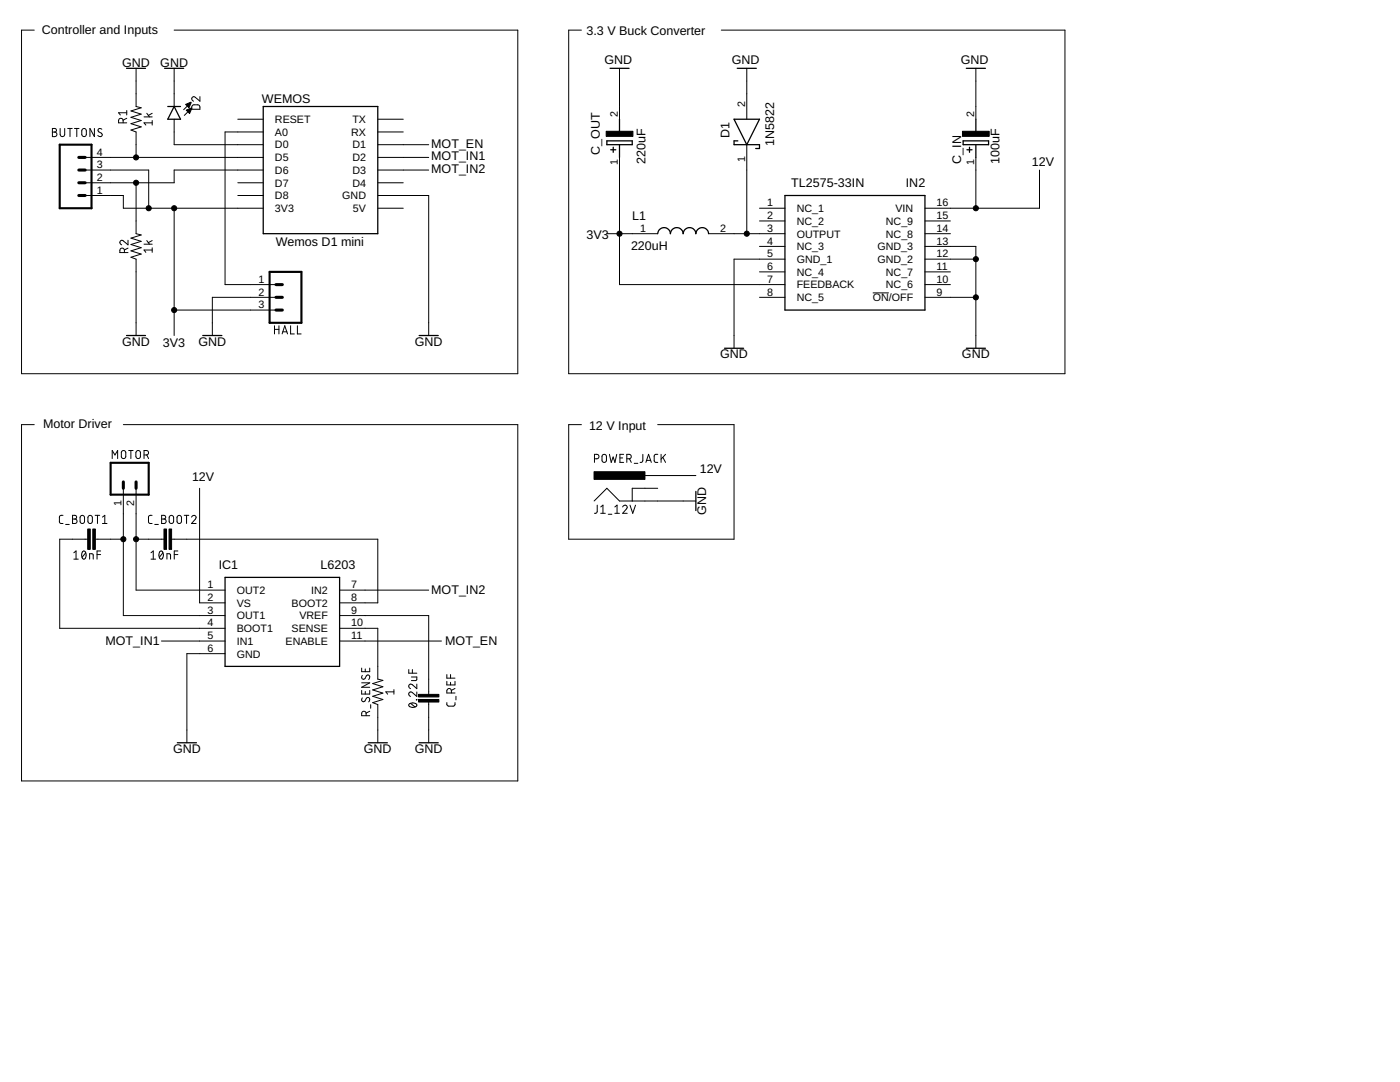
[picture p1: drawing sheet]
<svg xmlns="http://www.w3.org/2000/svg" width="279mm" height="216mm" viewBox="0 0 279 216" stroke-linecap="round" stroke-linejoin="round" font-family="sans-serif">
<g fill="none" stroke="#000" stroke-width=".2">
<path d="M6.8 6h-2.5v68.6h99v-68.6h-68.5M27.2 13.6v7.7l1 .2-2.1 .6 2.1 .7-2.1 .6 2.1 .6-2.1 .7 2.1 .6-2.1 .7 1.1 .3v5.1M34.8 13.6v7.7M39.9 19.3v.9l-.9-.8a.44 .44 0 0 0-.7 .2 .44 .44 0 0 0 .3 .6M116 6h-2.5v68.6h99v-68.6h-68.5M123.6 13.6v10.2M149 13.6v10.2M194.8 13.6v10.2M10.5 25.6h.4a.36 .36 0 0 1 .4 .4 .36 .36 0 0 1-.4 .4 .46 .46 0 0 1 .5 .4 .46 .46 0 0 1-.5 .5h-.4zM10.5 26.4h.4M12 25.6v1.2a.46 .46 0 0 0 .5 .5 .46 .46 0 0 0 .4-.5v-1.2M13.5 25.6h.9"/>
<path d="M14 25.6v1.7M14.9 25.6h.9M15.3 25.6v1.7M16.5 25.8l.3-.2 .3 .2 .1 1a.46 .46 0 0 1-.4 .5 .46 .46 0 0 1-.5-.5zM17 39h7.6v2.6h27.9M17 31.4h35.5M17 33.9h12.7v7.7M18.8 25.6v1.7l-.9-1.7v1.7M20.3 25.8l-.2-.1a.38 .38 0 0 0-.5 .1 .38 .38 0 0 0 .1 .5l.5 .3a.44 .44 0 0 1 0 .7 .44 .44 0 0 1-.7-.3M24.6 24.5v-.5a.46 .46 0 0 0-.5-.4 .46 .46 0 0 0-.4 .4v.5h1.6M25.3 23.6l-.7 .4M25.3 22.5h-1.6l.3 .4"/>
<path d="M25.3 22.1v.8M27.2 36.5v10.1l1 .3-2.1 .6 2.1 .7-2.1 .6 2.1 .6-2.1 .7 2.1 .6-2.1 .6 1.1 .4v15.3M28.7 23.3h1.7M29.3 22.6l.5 .7M30.4 24.5h-1.7l.4 .5M30.4 24v1M30.4 22.6l-.8 .4M34.8 23.8v5.1h17.7M38.1 20.5l-1.4 1.4M38.2 21.6l-1.4 1.4M38.4 21l1.2-.1 .3 .3v.6h-1.6zM47.5 23.8h5"/>
<path d="M47.5 36.5h5M47.5 39h5M52.5 33.9h-17.7v2.6h-17.8M52.5 26.3h-7.6v30.5h10.2M75.4 26.3h5.1M75.4 23.8h5.1M75.4 28.9h10.2M75.4 31.4h10.2M75.4 33.9h10.2M75.4 36.5h5.1M75.4 39h10.2v28M123.6 31.4v25.4h33.1"/>
<path d="M149 28.9v17.7M194.8 31.4v10.2M207.5 33.9v7.7h-22.9M24.8 50.4v-.4a.46 .46 0 0 0-.4-.5 .46 .46 0 0 0-.5 .5v.4h1.6M25.5 47.9v1l-.9-.8a.44 .44 0 0 0-.7 .1 .44 .44 0 0 0 .4 .7M25.5 49.5l-.7 .4M28.7 48.7h1.7M29.3 48l.5 .7M30.4 49.4v1M30.4 49.9h-1.7l.4 .5M30.4 48l-.8 .4M34.8 41.6v25.4"/>
<path d="M55.1 59.3h-12.7v7.7M75.4 41.6h5.1M121.1 46.6h10.2M141.4 46.6h15.3M151.6 41.6h5.1M151.6 44.1h5.1M151.6 49.2h5.1M151.6 54.3h5.1M151.6 59.3h5.1M156.7 51.7h-10.2v17.8M174.2 58.4h3.2M184.6 44.1h5.1"/>
<path d="M184.6 46.6h5.1M184.6 49.2h10.2v20.3M184.6 51.7h10.2M184.6 54.3h5.1M184.6 56.8h5.1M184.6 59.3h10.2M34.8 61.9h20.3M54.8 65v1.6M54.8 65.7h.9M55.7 65v1.6M56.3 66.6l.5-1.6 .6 1.6M56.4 66.2h.9"/>
<path d="M58 65v1.6h.7M59.4 65v1.6h.7M6.8 84.7h-2.5v71.1h99v-71.1h-78.7M22.4 91.5v-1.6l.5 .9 .6-.9v1.6M24.3 90l.4-.1 .3 .1 .1 1.1a.44 .44 0 0 1-.4 .4 .44 .44 0 0 1-.5-.4zM24.6 97.4v25.4h20.3M25.7 89.9h.9M26.1 89.9v1.6M27.2 97.4v20.4h17.7M27.3 90l.3-.1 .3 .1 .1 1.1a.46 .46 0 0 1-.4 .4 .46 .46 0 0 1-.5-.4v-.8zM28.7 90.8h.5a.44 .44 0 0 0 .5-.5 .44 .44 0 0 0-.5-.4h-.5v1.6M29.3 90.8l.4 .7"/>
<path d="M39.8 97.4v22.9h5.1M116 84.7h-2.5v22.9h33v-22.9h-15.2M118.6 100l2.5-2.6 2.5 2.6h15.3M118.6 91.5h.5a.44 .44 0 0 0 .4-.4 .44 .44 0 0 0-.4-.4h-.5v1.6M120.3 90.8l.3-.1 .3 .1 .1 1a.44 .44 0 0 1-.4 .5 .44 .44 0 0 1-.5-.5zM121.6 90.7l.4 1.6 .4-1.1 .3 1.1 .4-1.6M123.7 91.4h.6M124.5 90.7h-.8v1.6h.8M125.1 91.5h.4a.44 .44 0 0 0 .5-.4 .44 .44 0 0 0-.5-.4h-.4v1.6M125.6 91.5l.4 .8M126.6 92.5h.7M128.3 90.7l-.1 1.4-.1 .1-.4 .1"/>
<path d="M128.7 94.9h10.2M128.9 92.3l.5-1.6 .6 1.6M129 91.9h.8M131.3 97.4h-5.1v2.6M131.3 90.7h-.5l-.2 .3v1.1l.2 .1 .5 .1M131.9 90.7v1.6M132.3 91.3l.5 1M132.8 90.7l-.9 .9M12.6 102.8l-.6 .1-.1 .3v1l.2 .2 .5 .1M13.1 104.6h.7M14.5 102.8h.4a.37 .37 0 0 1 .4 .4 .37 .37 0 0 1-.4 .4 .44 .44 0 0 1 .5 .4 .44 .44 0 0 1-.5 .5h-.4zM14.5 103.6h.4"/>
<path d="M14.7 110.3l.5-.4v1.7M14.7 111.6h.9M16.1 103l.3-.2 .3 .2 .2 1a.44 .44 0 0 1-.5 .5 .44 .44 0 0 1-.4-.5zM16.5 110l.2-.1a.97 .97 0 0 1 0 1.7 1.02 1.02 0 0 1-.2-1.6zM17.1 110.3l-.7 .9M17.5 107.6h-5.6v17.8h33M17.7 103l.3-.2 .3 .2 .1 1a.44 .44 0 0 1-.4 .5 .44 .44 0 0 1-.5-.5zM17.9 111.6v-1.1l.7 .1v1M19 102.8h.9M19 107.6h5.6M19.4 110.7h.7M19.5 102.8v1.7"/>
<path d="M20.1 109.9h-.7v1.7M20.4 104.5h1M20.4 103.2l.5-.4v1.7M27.2 107.6h5.5M30.1 111.6h1M30.1 110.3l.5-.4v1.7M30.4 102.8l-.7 .1-.1 .3 .1 1 .2 .2 .5 .1M30.9 104.6h.7M31.9 110l.3-.1a.95 .95 0 0 1 0 1.7 1.04 1.04 0 0 1-.3-1.6zM32.3 102.8h.4a.37 .37 0 0 1 .4 .4 .37 .37 0 0 1-.4 .4 .44 .44 0 0 1 .5 .4 .44 .44 0 0 1-.5 .5h-.4zM32.3 103.6h.4M32.5 110.3l-.7 .9"/>
<path d="M33.3 111.6v-1.1l.7 .1v1M33.9 103l.3-.2 .3 .2 .1 1a.44 .44 0 0 1-.4 .5 .44 .44 0 0 1-.4-.5zM34.2 107.6h41.2v12.7h-7.6M34.8 110.7h.7M35.5 103l.3-.2 .3 .2 .1 1a.44 .44 0 0 1-.4 .5 .44 .44 0 0 1-.5-.5zM35.5 109.9h-.7v1.7M36.8 102.8h.9M37.2 102.8v1.7M38.2 103.2a.45 .45 0 0 1 .7-.3 .45 .45 0 0 1 .1 .7l-.8 .9h.9M67.8 117.8h17.8M119.2 100.8l-.1 1.4-.1 .2h-.4M119.9 102.4h.9"/>
<path d="M119.9 101.2l.4-.4v1.6M121.4 102.6h.7M122.7 102.4h.9M122.7 101.2l.4-.4v1.6M124.3 101.2a.45 .45 0 0 1 .6-.4 .45 .45 0 0 1 .1 .7l-.7 .9h.9M125.7 100.8l.6 1.6 .5-1.6M32.2 127.9h12.7M44.9 130.4h-7.6v17.8M67.8 122.8h17.8v15.8M67.8 125.4h7.6v10.1l1 .3-2 .6 2 .6-2 .7 2 .6-2 .6 2 .7-2 .6 1 .4v7.6M67.8 127.9h20.3M72.2 133.3v.7h1.6v-.7"/>
<path d="M72.2 137.8v.7h1.6v-.7M72.2 136.2h1.6l-1.6 .9h1.6M72.3 139.3a.41 .41 0 0 0-.1 .6 .41 .41 0 0 0 .7-.1l.2-.5a.44 .44 0 0 1 .7 .1 .44 .44 0 0 1-.2 .7M72.3 134.8a.42 .42 0 0 0-.1 .5 .42 .42 0 0 0 .6 .2l.3-.6a.41 .41 0 0 1 .6-.1 .41 .41 0 0 1 0 .6l-.1 .2M72.9 133.5v.5M72.9 138v.5M78.6 138h-1.6l.4 .5M78.6 137.6v.9M81.6 133.6v.7h1.6M82.1 135.1h1.1l-.1 .6-1 .1M82.3 133.6v.7M83.1 139.6l.1 .1z"/>
<path d="M83.2 138.1v.9l-.9-.8a.44 .44 0 0 0-.7 .1 .44 .44 0 0 0 .3 .7M83.2 136.5v.9l-.9-.8a.45 .45 0 0 0-.7 .2 .45 .45 0 0 0 .3 .6M89.2 136v.7h1.6v-.7M89.2 134.6v.7h1.6M89.9 134.6v.7M89.9 136.1v.6M90.1 138.3v-.5a.46 .46 0 0 0-.5-.4 .46 .46 0 0 0-.4 .4v.5h1.6M90.8 137.4l-.7 .4M91 138.9v.8M73.1 142.8v-.4a.44 .44 0 0 0-.5-.5 .44 .44 0 0 0-.4 .5v.4h1.6M73.8 141.9l-.7 .4M74 140.6v.7"/>
<path d="M81.7 140.5a1.02 1.02 0 0 1 1.5 .2 .93 .93 0 0 1-1.6 0zM81.9 140.3l.9 .8M85.6 140.1v8.1M89.2 140.2l.1 .6 .3 .1h1l.2-.2v-.5"/>
</g>
<g fill="none" stroke="#000" stroke-width=".25">
<path d="M25.3 13.6h3.7M32.9 13.6h3.8M121.8 13.6h3.7M147.1 13.6h3.8M192.8 13.6h3.9M33.5 21.3h2.5M34.8 21.3l1.2 2.5h-2.5zM52.5 21.3h22.9v25.3h-22.9zM121.1 28.1h5.1v.8h-5.1zM121.9 29.9h1M122.4 29.4v1M123.6 23.8v2.5"/>
<path d="M123.6 28.9v2.5M146.5 23.8h5.1l-2.6 5.1zM147.3 28.1h-.8v.8h5.1v.7h-.8M156.7 39h27.9v22.9h-27.9zM192.2 28.1h5.1v.8h-5.1zM193 29.9h1M193.5 29.4v1M194.8 23.8v2.5M194.8 28.9v2.5M131.3 46.6a1.27 1.27 0 0 1 1.2-1.2 1.27 1.27 0 0 1 1.3 1.2 1.27 1.27 0 0 1 1.3-1.2 1.27 1.27 0 0 1 1.2 1.2 1.27 1.27 0 0 1 1.3-1.2 1.27 1.27 0 0 1 1.3 1.2 1.27 1.27 0 0 1 1.2-1.2 1.27 1.27 0 0 1 1.3 1.2M25.3 67h3.7M40.5 67h3.8"/>
<path d="M83.7 67h3.8M144.6 69.5h3.8M192.8 69.5h3.9M138.9 98.1v3.8M44.9 115.2h22.9v17.8h-22.9zM35.4 148.2h3.8M73.5 148.2h3.8M83.7 148.2h3.8"/>
</g>
<g fill="#000" stroke="#000" stroke-width=".2">
<path d="M37 20.8l1.2-.3-.5 1z" fill-rule="evenodd"/>
<path d="M37.2 22l1.1-.4-.5 1z" fill-rule="evenodd"/>
<path d="M121 26.2h5.3v1h-5.3z" fill-rule="evenodd"/>
<path d="M192.1 26.2h5.3v1h-5.3z" fill-rule="evenodd"/>
<circle cx="27.2" cy="31.4" r=".51"/>
<circle cx="27.2" cy="36.5" r=".51"/>
<circle cx="29.7" cy="41.6" r=".51"/>
<circle cx="34.8" cy="41.6" r=".51"/>
<circle cx="123.6" cy="46.6" r=".51"/>
<circle cx="149" cy="46.6" r=".51"/>
<circle cx="194.8" cy="51.7" r=".51"/>
<circle cx="194.8" cy="41.6" r=".51"/>
<circle cx="194.8" cy="59.3" r=".51"/>
<circle cx="34.8" cy="61.9" r=".51"/>
<circle cx="24.6" cy="107.6" r=".51"/>
<circle cx="27.2" cy="107.6" r=".51"/>
</g>
<path d="M118.6 94.1h10.1v1.6h-10.1zM17.5 105.6h.5v4h-.5zM18.5 105.6h.5v4h-.5zM32.7 105.6h.5v4h-.5zM33.7 105.6h.5v4h-.5zM83.5 139.6h4.1v.5h-4.1zM83.5 138.6h4.1v.5h-4.1z" fill="#000" stroke="#000" stroke-width=".2"/>
<path d="M11.9 28.9h6.4v12.7h-6.4zM53.8 54.3h6.4v10.1h-6.4zM22.1 92.4h7.6v6.3h-7.6z" fill="none" stroke="#000" stroke-width=".42"/>
<path d="M15.7 33.9h1.3M15.7 36.5h1.3M15.7 39h1.3M15.7 31.4h1.3M55.1 59.3h1.2M55.1 56.8h1.2M55.1 61.9h1.2M24.6 96.2v1.2M27.2 96.2v1.2" fill="none" stroke="#000" stroke-width=".61"/>
<g font-size="2.5">
<text x="8.4" y="6.8">Controller and Inputs</text>
<text x="117" y="7">3.3 V Buck Converter</text>
<text x="24.4" y="13.4">GND</text>
<text x="32" y="13.4">GND</text>
<text x="120.6" y="12.9">GND</text>
<text x="146" y="12.9">GND</text>
<text x="191.7" y="12.9">GND</text>
<text x="52.3" y="20.5">WEMOS</text>
<text x="86.1" y="29.6">MOT_EN</text>
<text x="145.6" y="27.6" transform="rotate(-90 145.6 27.6)">D1</text>
<text x="154.5" y="29.1" transform="rotate(-90 154.5 29.1)">1N5822</text>
<text x="86.1" y="31.9">MOT_IN1</text>
<text x="86.1" y="34.4">MOT_IN2</text>
<text x="119.7" y="30.9" transform="rotate(-90 119.7 30.9)">C_OUT</text>
<text x="128.9" y="32.7" transform="rotate(-90 128.9 32.7)">220uF</text>
<text x="191.8" y="32.7" transform="rotate(-90 191.8 32.7)">C_IN</text>
<text x="199.4" y="32.7" transform="rotate(-90 199.4 32.7)">100uF</text>
<text x="205.9" y="33.2">12V</text>
<text x="157.9" y="37.4">TL2575-33IN</text>
<text x="180.8" y="37.4">IN2</text>
<text x="117" y="47.7">3V3</text>
<text x="126.2" y="44">L1</text>
<text x="55.1" y="49.2">Wemos D1 mini</text>
<text x="125.9" y="49.8">220uH</text>
<text x="24.4" y="69">GND</text>
<text x="32.5" y="69.2">3V3</text>
<text x="39.6" y="69">GND</text>
<text x="82.8" y="69">GND</text>
<text x="143.7" y="71.5">GND</text>
<text x="192" y="71.5">GND</text>
<text x="8.6" y="85.5">Motor Driver</text>
<text x="117.6" y="85.7">12 V Input</text>
<text x="38.3" y="95.9">12V</text>
<text x="139.6" y="94.4">12V</text>
<text x="140.9" y="102.7" transform="rotate(-90 140.9 102.7)">GND</text>
<text x="43.7" y="113.6">IC1</text>
<text x="64" y="113.6">L6203</text>
<text x="86.1" y="118.5">MOT_IN2</text>
<text x="21.1" y="128.7">MOT_IN1</text>
<text x="88.9" y="128.7">MOT_EN</text>
<text x="34.5" y="150.2">GND</text>
<text x="72.6" y="150.2">GND</text>
<text x="82.8" y="150.2">GND</text>
</g>
<g font-size="2.1">
<text x="123.3" y="23.4" transform="rotate(-90 123.3 23.4)">2</text>
<text x="148.7" y="21.4" transform="rotate(-90 148.7 21.4)">2</text>
<text x="194.4" y="23.4" transform="rotate(-90 194.4 23.4)">2</text>
<text x="54.9" y="24.5">RESET</text>
<text x="54.9" y="27.1">A0</text>
<text x="54.9" y="29.6">D0</text>
<text x="70.1" y="27.1">RX</text>
<text x="70.3" y="29.6">D1</text>
<text x="70.3" y="24.5">TX</text>
<text x="19.3" y="33.6">3</text>
<text x="19.3" y="31">4</text>
<text x="54.9" y="32.2">D5</text>
<text x="54.9" y="34.7">D6</text>
<text x="70.3" y="34.7">D3</text>
<text x="70.3" y="32.2">D2</text>
<text x="123.3" y="32.9" transform="rotate(-90 123.3 32.9)">1</text>
<text x="148.7" y="32.4" transform="rotate(-90 148.7 32.4)">1</text>
<text x="194.4" y="32.9" transform="rotate(-90 194.4 32.9)">1</text>
<text x="19.3" y="38.7">1</text>
<text x="19.3" y="36.1">2</text>
<text x="54.9" y="37.2">D7</text>
<text x="54.9" y="39.8">D8</text>
<text x="68.3" y="39.8">GND</text>
<text x="70.3" y="37.2">D4</text>
<text x="153.1" y="41.2">1</text>
<text x="186.9" y="41.2">16</text>
<text x="54.9" y="42.3">3V3</text>
<text x="70.4" y="42.3">5V</text>
<text x="127.7" y="46.3">1</text>
<text x="143.8" y="46.3">2</text>
<text x="153.1" y="43.7">2</text>
<text x="153.1" y="46.3">3</text>
<text x="159" y="42.3">NC_1</text>
<text x="159" y="44.9">NC_2</text>
<text x="159" y="47.4">OUTPUT</text>
<text x="176.8" y="44.9">NC_9</text>
<text x="176.8" y="47.4">NC_8</text>
<text x="178.7" y="42.3">VIN</text>
<text x="186.9" y="43.7">15</text>
<text x="186.9" y="46.3">14</text>
<text x="153.1" y="48.8">4</text>
<text x="153.1" y="51.4">5</text>
<text x="153.1" y="53.9">6</text>
<text x="159" y="49.9">NC_3</text>
<text x="159" y="52.5">GND_1</text>
<text x="175.1" y="49.9">GND_3</text>
<text x="175.1" y="52.5">GND_2</text>
<text x="186.9" y="48.8">13</text>
<text x="186.9" y="51.4">12</text>
<text x="186.9" y="53.9">11</text>
<text x="51.6" y="56.4">1</text>
<text x="51.6" y="59">2</text>
<text x="153.1" y="56.4">7</text>
<text x="153.1" y="59">8</text>
<text x="159" y="55">NC_4</text>
<text x="159" y="57.6">FEEDBACK</text>
<text x="176.8" y="55">NC_7</text>
<text x="176.8" y="57.6">NC_6</text>
<text x="186.9" y="56.4">10</text>
<text x="186.9" y="59">9</text>
<text x="51.6" y="61.5">3</text>
<text x="159" y="60.1">NC_5</text>
<text x="174.2" y="60.1">ON/OFF</text>
<text x="24.3" y="100.9" transform="rotate(-90 24.3 100.9)">1</text>
<text x="26.8" y="100.9" transform="rotate(-90 26.8 100.9)">2</text>
<text x="41.4" y="117.4">1</text>
<text x="41.4" y="119.9">2</text>
<text x="47.3" y="118.5">OUT2</text>
<text x="62.1" y="118.5">IN2</text>
<text x="70.1" y="117.4">7</text>
<text x="70.1" y="119.9">8</text>
<text x="41.4" y="122.5">3</text>
<text x="41.4" y="125">4</text>
<text x="47.3" y="121">VS</text>
<text x="47.3" y="123.6">OUT1</text>
<text x="58.2" y="121">BOOT2</text>
<text x="59.7" y="123.6">VREF</text>
<text x="70.1" y="122.5">9</text>
<text x="70.1" y="125">10</text>
<text x="41.4" y="127.5">5</text>
<text x="41.4" y="130.1">6</text>
<text x="47.3" y="126.1">BOOT1</text>
<text x="47.3" y="128.7">IN1</text>
<text x="47.3" y="131.2">GND</text>
<text x="57" y="128.7">ENABLE</text>
<text x="58.2" y="126.1">SENSE</text>
<text x="70.1" y="127.5">11</text>
</g>
</svg>
